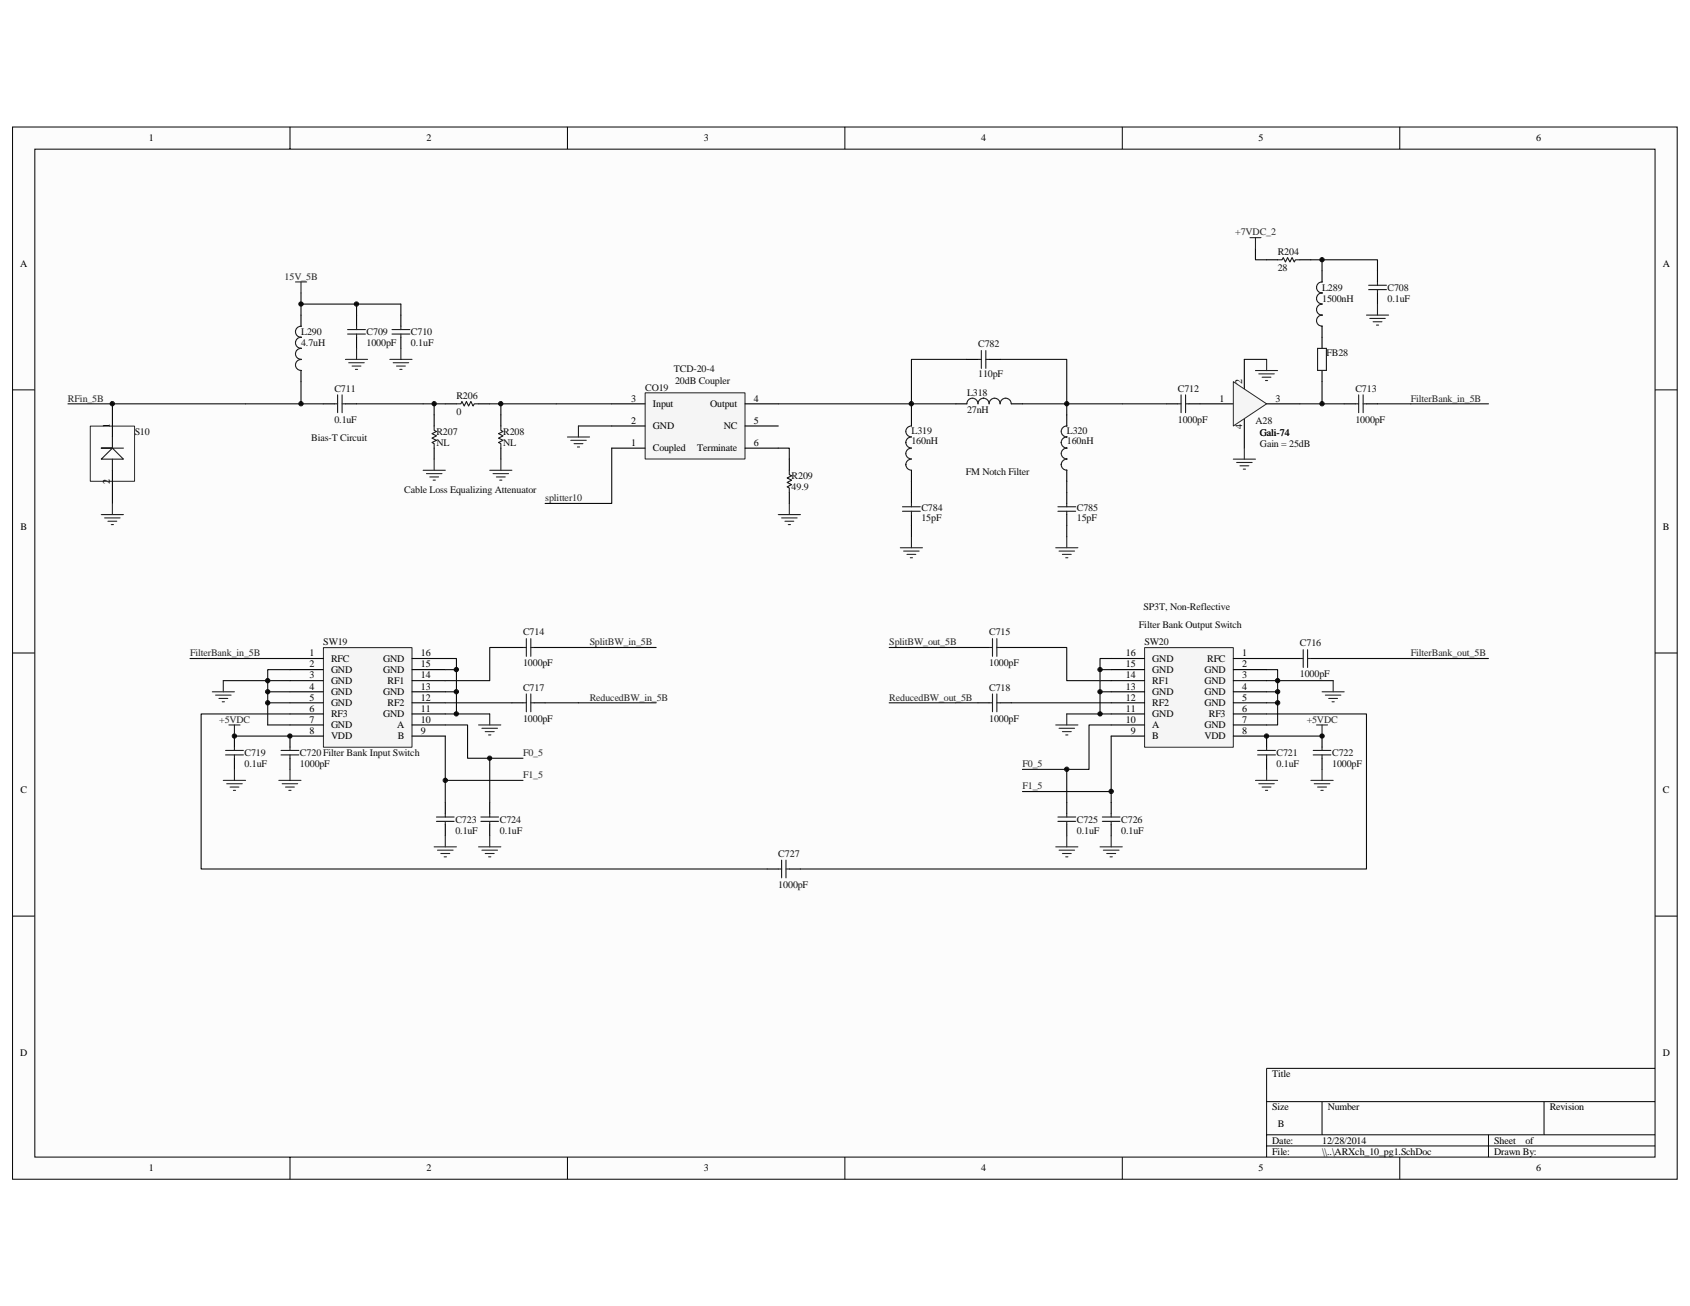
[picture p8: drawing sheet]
<svg xmlns="http://www.w3.org/2000/svg" width="279mm" height="216mm" viewBox="0 0 279 216" stroke-linecap="round" stroke-linejoin="round" font-family="sans-serif">
<path d="M2.1 21h275.2v173.9h-275.2z" fill="#fcfcfc"/>
<path d="M2.1 21h275.2v173.9h-275.2z" fill="none" stroke="#000" stroke-width=".17"/>
<path d="M5.8 24.7h267.8v166.6h-267.8z" fill="#fcfcfc"/>
<g fill="none" stroke="#000" stroke-width=".17">
<path d="M5.8 24.7h267.8v166.6h-267.8zM47.9 21v3.6M93.8 21v3.6M139.7 21v3.6M185.5 21v3.6M231.4 21v3.6M2.1 64.5h3.6M273.6 64.5h3.7M2.1 107.9h3.6M273.6 107.9h3.7M2.1 151.4h3.6M273.6 151.4h3.7"/>
<path d="M273.6 176.6h-64.2v14.7M47.9 191.3v3.6M93.8 191.3v3.6M139.7 191.3v3.6M185.5 191.3v3.6M209.4 182.1h64.2M209.4 187.6h64.2M209.4 189.4h64.2M218.6 182.1v5.5M231.4 191.3v3.6M246.1 187.6v3.7M255.3 182.1v5.5"/>
</g>
<g fill="none" stroke="#0e0e0e" stroke-width=".18">
<path d="M49.8 48.4v3.7M49.8 50.3h16.5v1.8M58.9 50.3v1.8M207.6 41.1v1.8h1.8M216.7 42.9h11v1.9M218.6 42.9v1.9M49.8 66.8h3.6M49.8 63.1v3.7h-38.6M58.9 66.8h14.7M71.8 66.8v1.8M81 66.8h1.8v1.8M82.8 66.8h18.3"/>
<path d="M95.6 70.4h5.5M128.7 74.1h1.8v1.8M214.9 66.8h7.3M218.6 63.1v3.7M227.7 66.8h18.4"/>
</g>
<g fill="none" stroke="#000" stroke-width=".18">
<path d="M49.8 52.1v1.8M58.9 52.1v1.8M58.9 55.8v1.8M66.3 52.1v1.8M66.3 55.8v1.8M209.4 42.9h1.8M214.9 42.9h1.8M218.6 44.8v1.8M218.6 53.9v3.7M227.7 44.8v1.8M227.7 48.4v1.9M49.8 61.3v1.8"/>
<path d="M53.4 66.8h1.9M57.1 66.8h1.8M71.8 68.6v1.8M71.8 74.1v1.8M73.6 66.8h1.9M79.1 66.8h1.9M82.8 68.6v1.8M82.8 74.1v1.8M130.5 75.9v1.8M192.9 66.8h1.8M196.6 66.8h1.8M218.6 61.3v1.8"/>
<path d="M222.2 66.8h1.9M225.9 66.8h1.8M130.5 81.4v1.8"/>
</g>
<g fill="none" stroke="#1c1c1c" stroke-width=".18">
<path d="M49.8 59.4a.9 .9 0 0 0-.9 .9 .9 .9 0 0 0 .9 .9M49.8 53.9a.9 .9 0 0 0-.9 1v-.1a.9 .9 0 0 0 .9 1 .91 .91 0 0 0-.9 .9 .91 .91 0 0 0 .9 .9 .9 .9 0 0 0-.9 .9 .9 .9 0 0 0 .9 .9M57.5 55.2h2.9M57.5 54.5h2.9M58.9 53.9v.6M58.9 55.2v.6M64.8 55.2h3M64.8 54.5h3M66.3 53.9v.6M66.3 55.2v.6M211.2 42.9h.8l.2-.3 .3 .7 .4-.7 .4 .7 .3-.7 .4 .7 .2-.4h.7M217.8 57.6h1.5v3.6h-1.5z"/>
<path d="M218.6 50.3a.9 .9 0 0 0-.9 .9 .9 .9 0 0 0 .9 .9 .91 .91 0 0 0-.9 .9 .91 .91 0 0 0 .9 .9M218.6 46.6a.9 .9 0 0 0-.9 .9 .9 .9 0 0 0 .9 .9 .9 .9 0 0 0-.9 .9 .9 .9 0 0 0 .9 .9M226.3 47.2h2.9M226.3 47.9h2.9M227.7 46.6v.6M227.7 47.9v.5M55.3 66.8h.5M55.8 65.3v2.9M56.6 66.8h.5M56.6 65.3v2.9M71.8 70.4v.7l.4 .2-.8 .4 .8 .4-.8 .3 .8 .4-.8 .4 .4 .1v.8M75.5 66.8h.7l.2-.4 .4 .7 .3-.7 .4 .7 .4-.7 .3 .7 .2-.3h.7"/>
<path d="M82.8 70.4v.7l.4 .2-.8 .4 .8 .4-.8 .3 .8 .4-.8 .4 .4 .1v.8M130.5 77.7v.8l.4 .2-.8 .3 .8 .4-.8 .4 .8 .3-.8 .4 .4 .2v.7M194.7 66.8h.6M195.3 65.3v2.9M196 66.8h.6M196 65.3v2.9M224.1 66.8h.5M224.6 65.3v2.9M225.4 66.8h.5M225.4 65.3v2.9"/>
</g>
<g fill="none" stroke="#262626" stroke-width=".18">
<path d="M206.7 39.3h1.8M207.6 39.3v1.8M57.1 59.4h3.7M57.7 60h2.5M58.9 57.6v1.8M64.5 59.4h3.6M65 60h2.6M66.3 57.6v1.8M225.9 52.1h3.7M226.5 52.6h2.5M227 53.2h1.5M227.6 53.7h.3"/>
<path d="M227.7 50.3v1.8M58.2 60.5h1.5M58.8 61.1h.3M65.6 60.5h1.4M66.1 61.1h.4M70 77.7h3.6M70.5 78.3h2.6M71.1 78.8h1.4M71.6 79.4h.4M71.8 75.9v1.8M81 77.7h3.6M81.5 78.3h2.6"/>
<path d="M82.1 78.8h1.4M82.6 79.4h.4M82.8 75.9v1.8M93.8 72.2h3.7M94.4 72.8h2.5M94.9 73.3h1.5M95.5 73.9h.3M95.6 70.4v1.8M128.7 85.1h3.6M129.2 85.6h2.6M129.8 86.2h1.4M130.3 86.7h.4"/>
<path d="M130.5 83.2v1.9"/>
</g>
<path d="M53.5 107.1h14.6v16.4h-14.6z" fill="#f5f5f5"/>
<path d="M53.5 107.1h14.6v16.4h-14.6z" fill="none" stroke="#262626" stroke-width=".17"/>
<g fill="none" stroke="#000" stroke-width=".18">
<path d="M47.9 108.9h5.5M47.9 110.7h5.5M47.9 112.5h5.5M47.9 114.4h5.5M47.9 116.2h5.5M47.9 118h5.5M47.9 119.8h5.5M68.1 108.9h5.5M68.1 110.7h5.5M68.1 112.5h5.5M68.1 114.4h5.5M68.1 116.2h5.5"/>
<path d="M68.1 118h5.5M68.1 119.8h5.5M84.6 116.2h1.9M84.6 107h1.9M88.3 116.2h1.8M88.3 107h1.8M38.8 121.7v1.8M38.8 125.3v1.9M47.9 125.3v1.9M53.4 121.7h-5.5v1.8M68.1 121.7h5.5M73.6 132.7v1.8"/>
<path d="M73.6 136.3v1.9M81 132.7v1.8M81 136.3v1.9M126.8 143.7h1.9M130.5 143.7h1.8"/>
</g>
<g fill="none" stroke="#0e0e0e" stroke-width=".18">
<path d="M31.4 108.9h16.5M36.9 112.5h7.4v1.9M44.3 116.2v3.6h3.6M44.3 114.4v1.8h3.6M44.3 114.4h3.6M47.9 110.7h-3.6v1.8h3.6M47.9 118h-14.6v25.7h93.5M73.6 116.2h11M73.6 114.4h1.9v3.6M73.6 110.7h1.9v3.7M73.6 108.9h1.9v1.8M73.6 119.8h3.7v5.5h9.2"/>
<path d="M73.6 118h7.4M84.6 107h-3.6v5.5h-7.4M90.1 116.2h18.4M90.1 107h18.4M38.8 121.7h9.1M73.6 121.7v11M73.6 129h12.9M81 125.3v7.4"/>
</g>
<g fill="none" stroke="#1c1c1c" stroke-width=".18">
<path d="M86.5 107h.5M86.5 116.2h.5M87 105.6v2.9M87 114.7v3M87.8 107h.5M87.8 116.2h.5M87.8 105.6v2.9M87.8 114.7v3M37.3 124.8h2.9M37.3 124.1h2.9M38.8 123.5v.6M38.8 124.8v.5"/>
<path d="M46.5 124.8h2.9M46.5 124.1h2.9M47.9 123.5v.6M47.9 124.8v.5M72.2 135.8h2.9M72.2 135.1h2.9M73.6 134.5v.6M73.6 135.8v.5M79.5 135.8h2.9M79.5 135.1h2.9M81 134.5v.6M81 135.8v.5"/>
<path d="M128.7 143.7h.5M129.2 142.2v2.9M129.9 143.7h.6M129.9 142.2v2.9"/>
</g>
<g fill="none" stroke="#262626" stroke-width=".18">
<path d="M35.1 114.4h3.7M35.6 114.9h2.6M36.2 115.5h1.5M36.7 116h.4M36.9 112.5v1.9M37.8 119.8h1.9M38.8 119.8v1.9M79.1 119.8h3.7M81 118v1.8M36.9 129h3.7M37.5 129.6h2.5M38 130.1h1.5"/>
<path d="M38.6 130.7h.3M38.8 127.2v1.8M46.1 129h3.7M46.7 129.6h2.5M47.2 130.1h1.5M47.8 130.7h.3M47.9 127.2v1.8M71.8 140h3.7M73.6 138.2v1.8M79.1 140h3.7M79.7 120.4h2.6M80.2 120.9h1.5"/>
<path d="M80.8 121.5h.4M81 138.2v1.8M72.3 140.5h2.6M72.9 141.1h1.5M73.4 141.6h.4M79.7 140.5h2.6M80.2 141.1h1.5M80.8 141.6h.4"/>
</g>
<path d="M189.3 107.1h14.6v16.4h-14.6z" fill="#f5f5f5"/>
<path d="M189.2 107.1h14.7v16.4h-14.7z" fill="none" stroke="#262626" stroke-width=".17"/>
<g fill="none" stroke="#000" stroke-width=".18">
<path d="M205.7 59.4v5.5M198.4 66.8h5.5M205.7 68.6v5.5M209.4 66.8h5.5M161.7 116.2h1.8M161.7 107h1.8M165.4 116.2h1.8M165.4 107h1.8M183.7 108.9h5.5M183.7 110.7h5.5M183.7 112.5h5.5M183.7 114.4h5.5"/>
<path d="M183.7 116.2h5.5M183.7 118h5.5M183.7 119.8h5.5M203.9 108.9h5.5M203.9 110.7h5.5M203.9 112.5h5.5M203.9 114.4h5.5M203.9 116.2h5.5M203.9 118h5.5M203.9 119.8h5.5M213.1 108.9h1.8M216.7 108.9h1.9"/>
<path d="M176.4 132.7v1.8M176.4 136.3v1.9M183.7 132.7v1.8M183.7 136.3v1.9M183.7 121.7h5.5M203.9 121.7h5.5v1.8M209.4 125.3v1.9M218.6 121.7v1.8M218.6 125.3v1.9"/>
</g>
<g fill="none" stroke="#1c1c1c" stroke-width=".18">
<path d="M163.5 107h.6M163.5 116.2h.6M164.1 105.6v2.9M164.1 114.7v3M164.8 107h.6M164.8 116.2h.6M164.8 105.6v2.9M164.8 114.7v3M214.9 108.9h.6M215.5 107.4v2.9M216.2 108.9h.5M216.2 107.4v2.9"/>
<path d="M174.9 135.8h2.9M174.9 135.1h2.9M176.4 134.5v.6M176.4 135.8v.5M182.2 135.1h3M182.2 135.8h3M183.7 134.5v.6M183.7 135.8v.5M207.9 124.1h3M207.9 124.8h3M209.4 123.5v.6M209.4 124.8v.5"/>
<path d="M217.1 124.1h2.9M217.1 124.8h2.9M218.6 123.5v.6M218.6 124.8v.5"/>
</g>
<g fill="none" stroke="#0e0e0e" stroke-width=".18">
<path d="M147 107h14.7M147 116.2h14.7M167.2 107h9.2v5.5h7.3M167.2 116.2h16.5M176.4 118h5.5M181.9 110.7h1.8M181.9 114.4h1.8M183.7 108.9h-1.8v9.1h1.8M183.7 119.8h-3.7v7.4h-11M209.4 118h16.5v25.7h-93.6M209.4 110.7h1.8v3.7h-1.8M209.4 108.9h3.7"/>
<path d="M209.4 112.5h11M211.2 114.4v1.8h-1.8M211.2 116.2v3.6h-1.8M218.6 108.9h27.5M176.4 127.2v5.5M183.7 121.7v9.2h-14.7M183.7 130.9v1.8M209.4 121.7h9.2"/>
</g>
<g fill="none" stroke="#262626" stroke-width=".18">
<path d="M48.9 46.6h1.8M49.8 46.6v1.8M174.5 119.8h3.7M176.4 118v1.8M217.7 119.8h1.8M218.6 119.8v1.9M218.6 114.4h3.6M219.1 114.9h2.6M219.7 115.5h1.4M220.2 116h.4M220.4 112.5v1.9M174.5 140h3.7"/>
<path d="M175.1 120.4h2.6M175.6 120.9h1.5M176.2 121.5h.4M176.4 138.2v1.8M181.9 140h3.6M183.7 138.2v1.8M207.6 129h3.6M208.1 129.6h2.6M208.7 130.1h1.4M209.2 130.7h.4M209.4 127.2v1.8M216.7 129h3.7"/>
<path d="M217.3 129.6h2.6M217.8 130.1h1.5M218.4 130.7h.4M218.6 127.2v1.8M175.1 140.5h2.6M175.6 141.1h1.5M176.2 141.6h.4M182.4 140.5h2.6M183 141.1h1.4M183.5 141.6h.4"/>
</g>
<path d="M203.9 63.1l5.5 3.7-5.5 3.6z" fill="#f5f5f5" stroke="#262626" stroke-width=".17"/>
<path d="M209.4 59.4v1.9M203.9 75.9h3.7M204.4 76.5h2.6M205 77h1.5M205.5 77.6h.4M205.7 74.1v1.8M207.6 61.3h3.6M208.1 61.8h2.6M208.7 62.4h1.4M209.2 62.9h.4" fill="none" stroke="#262626" stroke-width=".18"/>
<path d="M205.7 59.4h3.7M185.5 66.8h7.4" fill="none" stroke="#0e0e0e" stroke-width=".18"/>
<path d="M106.7 65h16.5v10.9h-16.5z" fill="#f5f5f5"/>
<path d="M14.9 70.4h7.3v9.2h-7.3zM106.7 64.9h16.5v11h-16.5z" fill="none" stroke="#262626" stroke-width=".17"/>
<g fill="none" stroke="#000" stroke-width=".18">
<path d="M159.9 59.4h1.8M163.5 59.4h1.9M18.6 66.8v5.4M18.6 77.7v5.5M101.1 66.8h5.5M101.1 70.4h5.5M101.1 74.1h5.5M123.2 66.8h5.5M123.2 70.4h5.5M123.2 74.1h5.5M150.7 68.6v1.8M150.7 77.7v1.9"/>
<path d="M158 66.8h1.9M167.2 66.8h1.8M176.4 68.6v1.8M176.4 77.7v1.9M150.7 81.4v1.8M150.7 85.1v1.8M176.4 81.4v1.8M176.4 85.1v1.8"/>
</g>
<g fill="none" stroke="#1c1c1c" stroke-width=".18">
<path d="M161.7 59.4h.5M162.2 58v2.9M163 59.4h.5M163 58v2.9M18.6 72.2v1.9l-1.9 1.8h3.7l-1.8-1.8h-1.9h3.7M18.6 75.9v1.8M150.7 75.9a.92 .92 0 0 0-.9 .9 .92 .92 0 0 0 .9 .9M150.7 72.2a.92 .92 0 0 0-.9 1 .99 .99 0 0 0 .9 .9 .89 .89 0 0 0-.9 .9 .89 .89 0 0 0 .9 .9M150.7 70.4a.9 .9 0 0 0-.9 .9 .9 .9 0 0 0 .9 .9M163.5 66.8a.91 .91 0 0 0-.9-1 .94 .94 0 0 0-.9 1 .91 .91 0 0 0-.9-1 .91 .91 0 0 0-.9 1M165.3 66.8a.9 .9 0 0 0-.9-1 .9 .9 0 0 0-.9 1M167.2 66.8a.91 .91 0 0 0-.9-1 .91 .91 0 0 0-.9 1"/>
<path d="M176.4 75.9a.9 .9 0 0 0-.9 .9 .9 .9 0 0 0 .9 .9M176.4 72.2a.9 .9 0 0 0-.9 1 .9 .9 0 0 0 .9 .9 .89 .89 0 0 0-.9 .9 .89 .89 0 0 0 .9 .9M176.4 70.4a.9 .9 0 0 0-.9 .9 .9 .9 0 0 0 .9 .9M149.2 84.5h2.9M149.2 83.8h2.9M150.7 83.2v.6M150.7 84.5v.6M174.9 84.5h2.9M174.9 83.8h2.9M176.4 83.2v.6M176.4 84.5v.6"/>
</g>
<g fill="none" stroke="#262626" stroke-width=".18">
<path d="M16.7 85.1h3.7M17.3 85.6h2.6M17.8 86.2h1.5M18.4 86.7h.4M18.6 83.2v1.9M148.8 90.6h3.7M149.4 91.1h2.6M149.9 91.7h1.5M150.5 92.2h.4M150.7 88.7v1.9M174.5 90.6h3.7M175.1 91.1h2.6"/>
<path d="M175.6 91.7h1.5M176.2 92.2h.4M176.4 88.7v1.9"/>
</g>
<path d="M159.9 59.4h-9.2v7.4h-22M165.4 59.4h11v7.4h9.1M101.1 74.1v9.1h-11M150.7 79.6v1.8M158 66.8h-7.3v1.8M169 66.8h7.4v1.8M176.4 79.6v1.8M150.7 86.9v1.8M176.4 86.9v1.8" fill="none" stroke="#0e0e0e" stroke-width=".18"/>
<g fill="#0e0e0e" stroke="#0e0e0e" stroke-width=".17">
<circle cx="18.6" cy="66.7" r=".36"/>
<circle cx="38.8" cy="121.7" r=".36"/>
<circle cx="44.3" cy="116.2" r=".36"/>
<circle cx="44.3" cy="114.4" r=".36"/>
<circle cx="44.3" cy="112.5" r=".36"/>
<circle cx="47.9" cy="121.7" r=".35"/>
<circle cx="49.8" cy="66.7" r=".36"/>
<circle cx="49.8" cy="50.3" r=".36"/>
<circle cx="58.9" cy="50.3" r=".35"/>
<circle cx="71.8" cy="66.7" r=".36"/>
<circle cx="73.6" cy="129" r=".36"/>
<circle cx="75.4" cy="118" r=".35"/>
<circle cx="75.4" cy="114.4" r=".35"/>
<circle cx="75.4" cy="110.7" r=".35"/>
<circle cx="80.9" cy="125.3" r=".35"/>
<circle cx="82.8" cy="66.7" r=".36"/>
<circle cx="150.7" cy="66.7" r=".36"/>
<circle cx="176.4" cy="127.2" r=".36"/>
<circle cx="176.4" cy="66.7" r=".36"/>
<circle cx="181.9" cy="118" r=".35"/>
<circle cx="181.9" cy="114.4" r=".35"/>
<circle cx="181.9" cy="110.7" r=".35"/>
<circle cx="183.7" cy="130.8" r=".36"/>
<circle cx="209.4" cy="121.7" r=".35"/>
<circle cx="211.2" cy="116.2" r=".36"/>
<circle cx="211.2" cy="114.4" r=".35"/>
<circle cx="211.2" cy="112.5" r=".36"/>
<circle cx="218.6" cy="121.7" r=".36"/>
<circle cx="218.6" cy="66.7" r=".36"/>
<circle cx="218.6" cy="42.9" r=".36"/>
</g>
<g font-size="1.7">
<text x="24.6" y="23.3">1</text>
<text x="70.5" y="23.3">2</text>
<text x="116.4" y="23.3">3</text>
<text x="162.2" y="23.3">4</text>
<text x="208.1" y="23.3">5</text>
<text x="254" y="23.3">6</text>
<text x="3.3" y="44.2">A</text>
<text x="274.9" y="44.2">A</text>
<text x="205.3" y="63.5" transform="rotate(-90 205.3 63.5)">2</text>
<text x="18.2" y="70.8" transform="rotate(-90 18.2 70.8)">1</text>
<text x="104.4" y="66.4">3</text>
<text x="104.4" y="70">2</text>
<text x="107.9" y="67.3">Input</text>
<text x="107.9" y="71">GND</text>
<text x="117.4" y="67.3">Output</text>
<text x="119.7" y="71">NC</text>
<text x="124.6" y="66.4">4</text>
<text x="124.6" y="70">5</text>
<text x="201.6" y="66.4">1</text>
<text x="205.3" y="70.9" transform="rotate(-90 205.3 70.9)">4</text>
<text x="210.9" y="66.4">3</text>
<text x="104.4" y="73.7">1</text>
<text x="107.9" y="74.6">Coupled</text>
<text x="115.3" y="74.6">Terminate</text>
<text x="124.6" y="73.7">6</text>
<text x="18.2" y="80" transform="rotate(-90 18.2 80)">2</text>
<text x="3.4" y="87.7">B</text>
<text x="274.9" y="87.7">B</text>
<text x="51.2" y="108.5">1</text>
<text x="51.2" y="110.3">2</text>
<text x="51.2" y="112.2">3</text>
<text x="54.7" y="109.4">RFC</text>
<text x="54.7" y="111.3">GND</text>
<text x="54.7" y="113.1">GND</text>
<text x="63.4" y="111.3">GND</text>
<text x="63.4" y="109.4">GND</text>
<text x="64.1" y="113.1">RF1</text>
<text x="69.6" y="112.2">14</text>
<text x="69.6" y="110.3">15</text>
<text x="69.6" y="108.5">16</text>
<text x="186.1" y="112.2">14</text>
<text x="186.1" y="110.3">15</text>
<text x="186.1" y="108.5">16</text>
<text x="190.5" y="113.1">RF1</text>
<text x="190.5" y="111.3">GND</text>
<text x="190.5" y="109.4">GND</text>
<text x="199.1" y="111.3">GND</text>
<text x="199.1" y="113.1">GND</text>
<text x="199.6" y="109.4">RFC</text>
<text x="205.4" y="108.5">1</text>
<text x="205.4" y="110.3">2</text>
<text x="205.4" y="112.2">3</text>
<text x="51.2" y="114">4</text>
<text x="51.2" y="115.8">5</text>
<text x="51.2" y="117.7">6</text>
<text x="51.2" y="119.5">7</text>
<text x="54.7" y="114.9">GND</text>
<text x="54.7" y="116.8">GND</text>
<text x="54.7" y="118.6">RF3</text>
<text x="63.4" y="118.6">GND</text>
<text x="63.4" y="114.9">GND</text>
<text x="64.1" y="116.8">RF2</text>
<text x="69.6" y="119.5">10</text>
<text x="69.6" y="115.8">12</text>
<text x="69.6" y="117.7">11</text>
<text x="69.6" y="114">13</text>
<text x="186.1" y="119.5">10</text>
<text x="186.1" y="117.7">11</text>
<text x="186.1" y="115.8">12</text>
<text x="186.1" y="114">13</text>
<text x="190.5" y="118.6">GND</text>
<text x="190.5" y="116.8">RF2</text>
<text x="190.5" y="114.9">GND</text>
<text x="199.1" y="114.9">GND</text>
<text x="199.1" y="116.8">GND</text>
<text x="199.9" y="118.6">RF3</text>
<text x="205.4" y="114">4</text>
<text x="205.4" y="115.8">5</text>
<text x="205.4" y="117.7">6</text>
<text x="205.4" y="119.5">7</text>
<text x="51.2" y="121.3">8</text>
<text x="54.7" y="120.4">GND</text>
<text x="54.7" y="122.2">VDD</text>
<text x="65.7" y="120.4">A</text>
<text x="65.8" y="122.2">B</text>
<text x="69.6" y="121.3">9</text>
<text x="186.9" y="121.3">9</text>
<text x="190.5" y="122.2">B</text>
<text x="190.5" y="120.4">A</text>
<text x="199.1" y="120.4">GND</text>
<text x="199.1" y="122.2">VDD</text>
<text x="205.4" y="121.3">8</text>
<text x="3.4" y="131.1">C</text>
<text x="274.9" y="131.1">C</text>
<text x="3.3" y="174.6">D</text>
<text x="210.3" y="178.1">Title</text>
<text x="274.9" y="174.6">D</text>
<text x="210.3" y="183.6">Size</text>
<text x="219.5" y="183.6">Number</text>
<text x="256.2" y="183.6">Revision</text>
<text x="210.3" y="189.1">Date:</text>
<text x="210.3" y="190.9">File:</text>
<text x="211.2" y="186.3">B</text>
<text x="218.6" y="190.9">\\..\ARXch_10_pg1.SchDoc</text>
<text x="218.6" y="189.1">12/28/2014</text>
<text x="247" y="190.9">Drawn By:</text>
<text x="247" y="189.1">Sheet</text>
<text x="252.2" y="189.1">of</text>
<text x="24.6" y="193.7">1</text>
<text x="70.5" y="193.7">2</text>
<text x="116.4" y="193.7">3</text>
<text x="162.2" y="193.7">4</text>
<text x="208.1" y="193.7">5</text>
<text x="254" y="193.7">6</text>
</g>
<g font-size="1.7" fill="#262626">
<text x="204.2" y="38.9">+7VDC_2</text>
<text x="47.1" y="46.2">15V_5B</text>
<text x="11.2" y="66.4">RFin_5B</text>
<text x="233.3" y="66.4">FilterBank_in_5B</text>
<text x="90.1" y="82.9">splitter10</text>
<text x="97.5" y="106.7">SplitBW_in_5B</text>
<text x="147" y="106.7">SplitBW_out_5B</text>
<text x="31.4" y="108.5">FilterBank_in_5B</text>
<text x="233.3" y="108.5">FilterBank_out_5B</text>
<text x="36.2" y="119.5">+5VDC</text>
<text x="97.5" y="115.8">ReducedBW_in_5B</text>
<text x="147" y="115.8">ReducedBW_out_5B</text>
<text x="216" y="119.5">+5VDC</text>
<text x="86.5" y="125">F0_5</text>
<text x="86.5" y="128.7">F1_5</text>
<text x="169" y="126.8">F0_5</text>
<text x="169" y="130.5">F1_5</text>
</g>
<g font-size="1.7" fill="#0e0e0e">
<text x="211.2" y="44.8">28</text>
<text x="211.2" y="42.2">R204</text>
<text x="218.6" y="49.9">1500nH</text>
<text x="218.6" y="48.1">L289</text>
<text x="229.4" y="48.1">C708</text>
<text x="229.4" y="49.9">0.1uF</text>
<text x="49.8" y="57.2">4.7uH</text>
<text x="49.8" y="55.4">L290</text>
<text x="60.6" y="57.2">1000pF</text>
<text x="60.6" y="55.4">C709</text>
<text x="67.9" y="57.2">0.1uF</text>
<text x="67.9" y="55.4">C710</text>
<text x="161.7" y="57.4">C782</text>
<text x="219.3" y="58.9">FB28</text>
<text x="55.3" y="64.7">C711</text>
<text x="106.7" y="64.6">CO19</text>
<text x="111.4" y="61.4">TCD-20-4</text>
<text x="111.6" y="63.5">20dB Coupler</text>
<text x="159.9" y="65.5">L318</text>
<text x="161.7" y="62.4">110pF</text>
<text x="194.7" y="64.7">C712</text>
<text x="224.1" y="64.7">C713</text>
<text x="22.3" y="71.9">S10</text>
<text x="55.3" y="69.9">0.1uF</text>
<text x="72.2" y="71.9">R207</text>
<text x="75.5" y="68.6">0</text>
<text x="75.5" y="66">R206</text>
<text x="83.2" y="71.9">R208</text>
<text x="150.7" y="71.7">L319</text>
<text x="159.9" y="68.2">27nH</text>
<text x="176.4" y="71.7">L320</text>
<text x="194.7" y="69.9">1000pF</text>
<text x="207.6" y="70">A28</text>
<text x="224.1" y="69.9">1000pF</text>
<text x="51.4" y="73">Bias-T Circuit</text>
<text x="72.2" y="73.7">NL</text>
<text x="83.2" y="73.7">NL</text>
<text x="150.7" y="73.3">160nH</text>
<text x="176.4" y="73.3">160nH</text>
<text x="208.3" y="72.1">Gali-74</text>
<text x="208.3" y="73.9">Gain = 25dB</text>
<text x="66.8" y="81.6">Cable Loss Equalizing Attenuator</text>
<text x="130.9" y="81">49.9</text>
<text x="130.9" y="79.2">R209</text>
<text x="159.7" y="78.5">FM Notch Filter</text>
<text x="152.3" y="86.2">15pF</text>
<text x="152.3" y="84.5">C784</text>
<text x="178" y="86.2">15pF</text>
<text x="178" y="84.5">C785</text>
<text x="189" y="100.8">SP3T, Non-Reflective</text>
<text x="53.4" y="106.7">SW19</text>
<text x="86.5" y="105">C714</text>
<text x="163.5" y="105">C715</text>
<text x="188.3" y="103.7">Filter Bank Output Switch</text>
<text x="189.2" y="106.7">SW20</text>
<text x="214.9" y="106.8">C716</text>
<text x="86.5" y="110.2">1000pF</text>
<text x="163.5" y="110.2">1000pF</text>
<text x="214.9" y="112">1000pF</text>
<text x="86.5" y="119.3">1000pF</text>
<text x="86.5" y="114.2">C717</text>
<text x="163.5" y="119.3">1000pF</text>
<text x="163.5" y="114.2">C718</text>
<text x="40.4" y="125">C719</text>
<text x="49.6" y="125">C720 Filter Bank Input Switch</text>
<text x="211.1" y="125">C721</text>
<text x="220.2" y="125">C722</text>
<text x="40.4" y="126.8">0.1uF</text>
<text x="49.6" y="126.8">1000pF</text>
<text x="211.1" y="126.8">0.1uF</text>
<text x="220.2" y="126.8">1000pF</text>
<text x="75.3" y="137.8">0.1uF</text>
<text x="75.3" y="136">C723</text>
<text x="82.6" y="136">C724</text>
<text x="82.6" y="137.8">0.1uF</text>
<text x="178" y="137.8">0.1uF</text>
<text x="178" y="136">C725</text>
<text x="185.4" y="136">C726</text>
<text x="185.4" y="137.8">0.1uF</text>
<text x="128.7" y="141.6">C727</text>
<text x="128.7" y="146.8">1000pF</text>
</g>
</svg>
